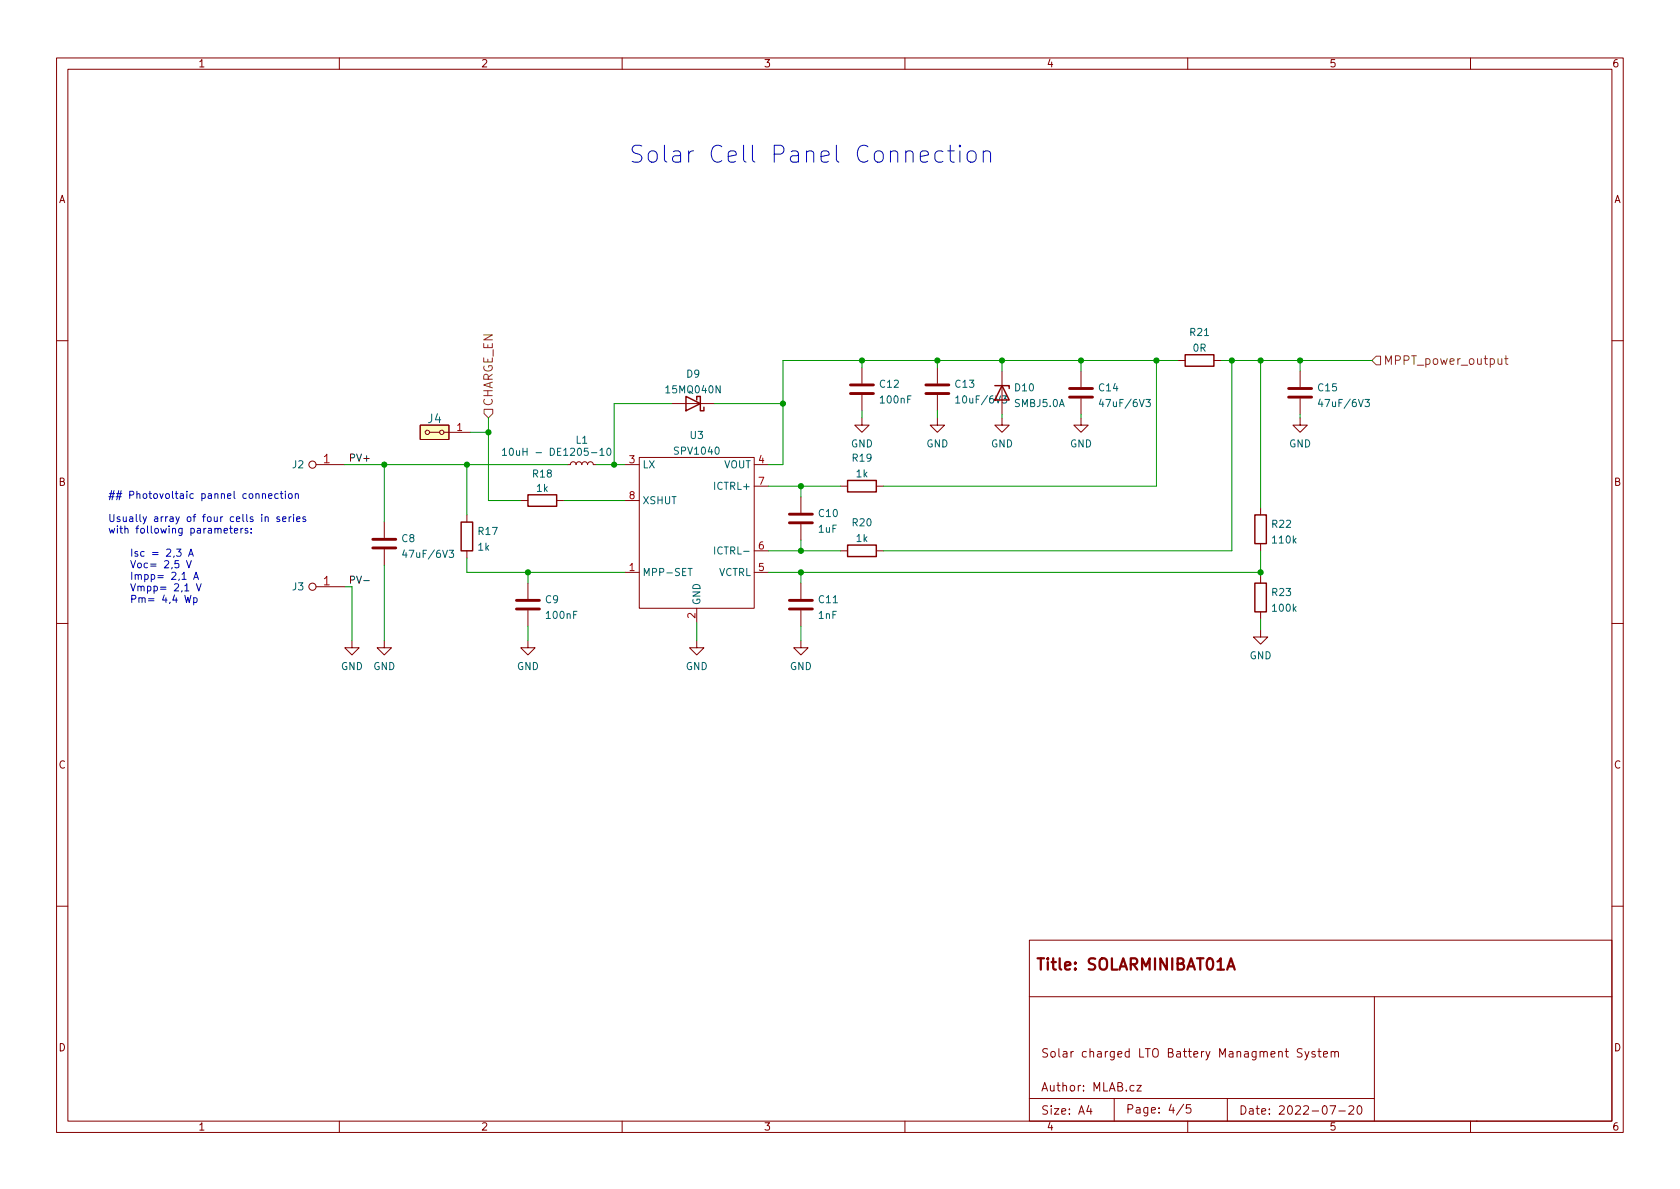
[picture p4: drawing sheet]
<svg xmlns="http://www.w3.org/2000/svg" width="297mm" height="210mm" viewBox="0 0 297 210" stroke-linecap="round" stroke-linejoin="round" font-family="sans-serif">
<g fill="none" stroke="#840000" stroke-width=".18">
<path d="M10 10.2h277v190.1h-277zM12 12.2h273v186.1h-273zM60 10.2v2M110 10.2v2M160 10.2v2M210 10.2v2M260 10.2v2M10 60.2h2M74.3 75.2h5.1v2.5h-5.1zM75.9 76.4h1.8M78.5 76.4h4.7M118.7 71.4h7.7"/>
<path d="M152.4 73.9v1.3h1.3l-1.3 1.2-1.3-1.2h1.3M152.4 65v2.8M152.4 69.8v2.8M165.7 73.9v1.3h1.3l-1.3 1.2-1.2-1.2h1.2M165.7 65v2.8M165.7 69.8v2.8M177.2 73.9v1.3h1.2l-1.2 1.2-1.3-1.2h1.3M177.2 65.7v7.6M191.1 73.9v1.3h1.3l-1.3 1.2-1.2-1.2h1.2M191.1 65.7v2.7M191.1 70.5v2.8M208.3 63.7h1.2"/>
<path d="M214.6 63.7h1.3M229.9 73.9v1.3h1.2l-1.2 1.2-1.3-1.2h1.3M229.9 65.7v2.7M229.9 70.5v2.8M285 60.2h2M55.9 82.2h5.1M67.9 92.3v2.8M67.9 97.1v2.8M82.5 91.1v1.2M82.5 97.4v1.3M92.1 88.5h1.2M98.4 88.5h1.3"/>
<path d="M100.3 82.2h.5l.2-.4 .3-.1 .4 .1 .2 .4 .1-.4 .3-.1 .4 .1 .2 .4 .2-.5h.4l.3 .1 .1 .4 .1-.4 .4-.1 .4 .1 .1 .4h.5M110.5 82.2h2.5M110.5 88.5h2.5M113 80.9h20.3v26.7h-20.3zM133.3 82.2h2.6M133.3 86h2.6M133.3 97.4h2.6M141.6 87.9v2.8M141.6 92.7v2.8M148.6 86h1.3M148.6 97.4h1.3M154.9 86h1.3"/>
<path d="M154.9 97.4h1.3M222.9 89.8v1.3M222.9 96.1v1.3M10 110.2h2M55.9 103.8h5.1M62.2 113.3v1.2h1.3l-1.3 1.3-1.2-1.3h1.2M67.9 113.3v1.2h1.3l-1.3 1.3-1.2-1.3h1.2M93.3 113.3v1.2h1.3l-1.3 1.3-1.2-1.3h1.2M93.3 103.1v2.8M93.3 107.9v2.8M110.5 101.2h2.5M123.2 113.3v1.2h1.3l-1.3 1.3-1.3-1.3h1.3"/>
<path d="M123.2 107.6v2.5M133.3 101.2h2.6M141.6 113.3v1.2h1.3l-1.3 1.3-1.3-1.3h1.3M141.6 103.1v2.8M141.6 107.9v2.8M222.9 111.4v1.2h1.3l-1.3 1.3-1.3-1.3h1.3M222.9 101.8v1.3M222.9 108.2v1.3M285 110.2h2M10 160.2h2M182 166.3h103v32h-103zM182 176.3h103"/>
<path d="M243 176.3v22M285 160.2h2M60 198.3v2M110 198.3v2M160 198.3v2M182 194.3h61M192.5 195.5l-.4 1h1M192.9 196v1M197 194.3v4M200.5 192l-.4-.1-.3 .3v.4l.1 .3h.6M201 191.9h.8l-.8 1h.8M209.3 195.3l-1.3 1.9"/>
<path d="M210 198.3v2M210.5 195.3h-.7l-.1 .7 .2-.1 .5 .1 .2 .2-.1 .5-.2 .1-.6-.1M217 194.3v4M230.2 185.5l-.6-.1-.2 .3 .1 .4 .6 .3v.4l-.2 .1h-.5M230.7 185.9l.4 1M231.4 185.9l-.5 1.4-.2 .1M232.5 186l-.4-.1-.2 .2 .1 .3 .5 .1v.4h-.6M233 185.9h.6M233.2 185.4v1.3l.4 .2M234 186.4l.7-.1-.1-.3-.4-.1-.2 .2 .1 .8h.5M235.1 195.5h1l-.6 1.5M235.4 186.1l.2-.2 .3 .1 .1 .9"/>
<path d="M235.4 185.9v1M236 186.1l.2-.2 .4 .1v.9M236.7 196.5h1.2M238.5 195.7l.6-.2 .2 .2 .1 .3-1 1h1M240.1 195.6l.2-.1a.81 .81 0 0 1 .6 .7 .81 .81 0 0 1-.3 .8h-.2a.81 .81 0 0 1-.5-.6 .81 .81 0 0 1 .2-.8zM260 198.3v2M261 198.3h.1"/>
<circle cx="75.6" cy="76.4" r=".38"/>
<circle cx="78.1" cy="76.4" r=".38"/>
<circle cx="55.2" cy="82.2" r=".63"/>
<circle cx="55.2" cy="103.8" r=".63"/>
</g>
<path d="M217 171.5l.6-2 .7 2M217.2 170.9h.9" fill="none" stroke="#840000" stroke-width=".4"/>
<g fill="none" stroke="#006464" stroke-width=".18">
<path d="M88.8 79.6l.4-.3v1.2M90.2 79.4l.2-.1a.68 .68 0 0 1 .4 .6 .68 .68 0 0 1-.4 .6l-.2-.1-.2-.4zM106.1 79.6l.3-.3v1.2M107.4 79.4l.2-.1a.68 .68 0 0 1 .4 .6 .68 .68 0 0 1-.4 .6l-.2-.1-.1-.4zM169 70.4l.3-.4v1.3M169 71.3h.7M177.2 70h.8l-.4 .5 .3 .1v.5l-.2 .2-.5-.2M194.7 70.6l-.3 .9h.8M202.6 70.6h.8l-.4 .5 .3 .1v.6l-.2 .1-.5-.1M233.4 70.6l-.3 .9h.8M241.3 70.6h.8l-.4 .5 .4 .1v.6l-.2 .1-.6-.1M71.5 97.2l-.3 1h.8"/>
<path d="M79.4 97.3h.8l-.4 .5 .3 .1v.6l-.1 .1-.6-.1M88.8 80.5h.8M106.1 80.5h.7M126.4 96.7v1.3M121.7 100.5h.7M122 100.5v1.3"/>
</g>
<g fill="none" stroke="#840000" stroke-width=".51">
<path d="M150.4 69.6h4M150.4 68.1h4M163.7 69.6h4.1M163.7 68.1h4.1M189.1 70.2h4.1M189.1 68.7h4.1M227.8 70.2h4.1M227.8 68.7h4.1M65.9 96.9h4.1M65.9 95.4h4.1M139.6 92.5h4M139.6 90.9h4"/>
<path d="M91.3 107.7h4.1M91.3 106.2h4.1M139.6 107.7h4M139.6 106.2h4"/>
</g>
<path d="M121.3 70.1l2.5 1.3-2.5 1.2zM123.2 70.7v-.6h.6v2.5h.7v-.6M175.9 68.2h2.5v.5M177.2 68.2l1.2 2.5h-2.5zM209.5 62.7h5.1v2.1h-5.1zM81.5 92.3h2.1v5.1h-2.1zM93.3 87.5h5.1v2h-5.1zM149.9 85h5v2h-5zM149.9 96.4h5v2h-5zM221.9 91.1h2v5h-2zM221.9 103.1h2v5.1h-2z" fill="none" stroke="#840000" stroke-width=".25"/>
<path d="M74.3 75.2h5.1v2.5h-5.1z" fill="#ffffc2" stroke="#ffffc2" stroke-width=".18"/>
<path d="M85.6 72.4h1.5v.7l-.7 .8-.8-.8zM243.3 63h.8v1.5h-.8l-.7-.8zM264.9 63.4v1h.4l.2-.1M265.5 63.4v1M266 63.4h.6M266.3 62.9v1.3l.3 .2" fill="none" stroke="#725600" stroke-width=".18"/>
<path d="M64.3 102.7h1" fill="none" stroke="#0f0f0f" stroke-width=".18"/>
<g fill="none" stroke="#0000c2" stroke-width=".18">
<path d="M166.7 26.8l-.3-.1h-.5l-.3 .1-.3 .4v.9l.3 .4 .3 .2h.5l.3-.2M167.6 26.7h1.1M168 25.7v2.5l.1 .3 .6 .2M169.7 25.7l-.1 .1 .1 .2 .2-.2-.2-.1v.3M169.7 26.7v2M171.1 27a.81 .81 0 0 1 .8-.3 .81 .81 0 0 1 .7 .5v.9a.81 .81 0 0 1-.8 .6 .81 .81 0 0 1-.8-.6v-.9zM173.9 27a.74 .74 0 0 1 1.2 .1v1.6M173.9 26.7v2M29.5 97.2l.5-.1 .2 .4-.8 .9h.8M30.8 98.3l-.1 .2M31.2 97.1h.8l-.4 .5 .3 .1v.5l-.1 .2-.6-.2M31.6 99.1h-.6l-.1 .6 .2-.1 .4 .1 .1 .2v.4l-.2 .1-.5-.1"/>
<path d="M33 99.1l.4 1.3 .4-1.3M33.3 98.4l.5-1.3 .4 1.3M33.5 98h.6M39.6 93.9l.6-.2v-.2l-.4-.1-.2 .2 .1 .6h.5M40.6 93.4h.5M40.8 93v1.1l.3 .2M41.4 93.9l.6-.2v-.2l-.4-.1-.2 .2 .1 .6h.5M42.6 93.4v.9M43 93.4l-.4 .3M43.8 93.5l-.3-.1-.2 .2 .1 .2 .4 .1v.3h-.5M44.4 94.2v.1M44.4 93.5v.1"/>
<path d="M46.4 87.4l.2-.1 .3 .1v.7M46.9 91.5l.2-.1h.3v.8M46.9 91.4v.8M47.5 87.7l.6-.1-.1-.2-.3-.1-.2 .2 .1 .6h.4M49.2 87.4l-.4-.1-.2 .2 .1 .6h.5M49.4 91.4h-.3l-.2 .2 .1 .1 .4 .2v.3h-.5M49.5 87.3h.5M49.7 86.9v1.1l.3 .1M50 91.8l.6-.1-.1-.3h-.3l-.2 .2v.6h.5M50.5 86.9v.1M50.5 87.3v.8M51.1 87.4l.3-.1 .3 .2v.4l-.3 .2h-.3l-.1-.2z"/>
<path d="M51.1 91.4v.8M51.5 91.4l-.4 .2M51.9 91v.1M51.9 91.4v.8M52.2 87.4l.2-.1 .3 .1 .1 .7M52.2 87.3v.8M52.4 91.8l.7-.1-.1-.3h-.4l-.2 .2 .1 .6h.5M54 91.4h-.3l-.2 .2 .1 .1 .4 .2v.3h-.5M30.4 100.3l-.1 .3M31.7 102.4l-.1 .2M32.2 101.5l.4-.3v1.3M32.2 104.4l-.1 .3"/>
<path d="M32.2 102.5h.7M32.7 103.6l.3-.4v1.3M32.7 105.3l.3 1.2 .2-.9 .3 .9 .3-1.2M32.7 104.5h.7M34.2 102.5l.5-1.3 .4 1.3M34.2 105.8l.4-.1 .3 .2-.2 .6h-.5M34.2 105.7v1.3M34.4 102.1h.6M34.7 103.2l.5 1.3 .4-1.3"/>
</g>
<g fill="none" stroke="#009600" stroke-width=".18">
<path d="M83.2 76.4h3.2M86.4 73.9v14.6h5.7M118.7 71.4h-10.1v10.8M126.4 71.4h12M152.4 63.7v1.3M152.4 72.6v1.3M165.7 63.7v1.3M165.7 72.6v1.3M177.2 63.7v2M177.2 73.3v.6M191.1 63.7v2M191.1 73.3v.6"/>
<path d="M204.5 63.7v22.3h-48.3M208.3 63.7h-69.9v18.5h-2.5M215.9 63.7h26.7M217.8 63.7v33.7h-61.6M222.9 63.7v26.1M229.9 63.7v2M229.9 73.3v.6M61 82.2h39.3M67.9 82.2v10.1M67.9 99.9v13.4M82.5 98.7v2.5h28M82.5 82.2v8.9"/>
<path d="M99.7 88.5h10.8M105.4 82.2h5.1M135.9 86h12.7M135.9 97.4h12.7M141.6 86v1.9M141.6 95.5v1.9M222.9 97.4v4.4M61 103.8h1.2v9.5M93.3 101.2v1.9M93.3 110.7v2.6M123.2 110.1v3.2M135.9 101.2h87"/>
<path d="M141.6 101.2v1.9M141.6 110.7v2.6M222.9 109.5v1.9"/>
</g>
<g fill="#009600" stroke="#009600" stroke-width=".18">
<circle cx="152.4" cy="63.7" r=".46"/>
<circle cx="191.1" cy="63.7" r=".46"/>
<circle cx="204.5" cy="63.7" r=".46"/>
<circle cx="217.8" cy="63.7" r=".46"/>
<circle cx="222.9" cy="63.7" r=".46"/>
<circle cx="222.9" cy="101.2" r=".46"/>
<circle cx="177.2" cy="63.7" r=".46"/>
<circle cx="229.9" cy="63.7" r=".46"/>
<circle cx="165.7" cy="63.7" r=".46"/>
<circle cx="86.4" cy="76.4" r=".46"/>
<circle cx="67.9" cy="82.2" r=".46"/>
<circle cx="93.3" cy="101.2" r=".46"/>
<circle cx="82.5" cy="82.2" r=".46"/>
<circle cx="108.6" cy="82.2" r=".46"/>
<circle cx="141.6" cy="101.2" r=".46"/>
<circle cx="141.6" cy="97.4" r=".46"/>
<circle cx="138.4" cy="71.4" r=".46"/>
<circle cx="141.6" cy="86" r=".46"/>
</g>
<text font-size="4.2" fill="#0000c2" x="111.1" y="28.8">Solar Cell Panel Connection</text>
<text font-size="2.8" fill="#840000" x="183" y="171.6">Title: SOLARMINIBAT01A</text>
<g font-size="2.1" fill="#725600">
<text x="244.6" y="64.5">MPPT_power_output</text>
<text x="87.1" y="71.9" transform="rotate(-90 87.1 71.9)">CHARGE_EN</text>
</g>
<text font-size="2.1" fill="#006464" x="75.7" y="74.8">J4</text>
<g font-size="2.1" fill="#a90000">
<text x="57.2" y="81.9">1</text>
<text x="57.2" y="103.5">1</text>
</g>
<g font-size="2.1" fill="#840000">
<text x="184" y="187">Solar charged LTO Battery Managment System</text>
<text x="184" y="193">Author: MLAB.cz</text>
<text x="184" y="197.1">Size: A4</text>
<text x="199" y="196.9">Page: 4/5</text>
<text x="219" y="197.1">Date: 2022-07-20</text>
</g>
<g font-size="1.8" fill="#840000">
<text x="35" y="11.9">1</text>
<text x="85" y="11.9">2</text>
<text x="135" y="11.9">3</text>
<text x="185" y="11.9">4</text>
<text x="235" y="11.9">5</text>
<text x="285" y="11.9">6</text>
<text x="10.3" y="35.9">A</text>
<text x="285.3" y="35.9">A</text>
<text x="10.3" y="85.9">B</text>
<text x="285.3" y="85.9">B</text>
<text x="10.3" y="135.9">C</text>
<text x="285.3" y="135.9">C</text>
<text x="10.3" y="185.9">D</text>
<text x="285.3" y="185.9">D</text>
<text x="35" y="199.9">1</text>
<text x="85" y="199.9">2</text>
<text x="135" y="199.9">3</text>
<text x="185" y="199.9">4</text>
<text x="235" y="199.9">5</text>
<text x="285" y="199.9">6</text>
</g>
<g font-size="1.8" fill="#006464">
<text x="210.5" y="59.4">R21</text>
<text x="211" y="62.2">0R</text>
<text x="118" y="69.5">15MQ040N</text>
<text x="121.4" y="66.8">D9</text>
<text x="155.6" y="68.6">C12</text>
<text x="155.8" y="71.3">100nF</text>
<text x="169" y="68.6">C13</text>
<text x="169.6" y="71.3">10uF/6V3</text>
<text x="179.5" y="72">SMBJ5.0A</text>
<text x="179.5" y="69.2">D10</text>
<text x="194.4" y="69.2">C14</text>
<text x="195" y="72">47uF/6V3</text>
<text x="233.1" y="69.2">C15</text>
<text x="233.7" y="72">47uF/6V3</text>
<text x="122.1" y="77.6">U3</text>
<text x="51.7" y="82.8">J2</text>
<text x="91" y="80.6">10uH - DE1205-10</text>
<text x="101.8" y="78.5">L1</text>
<text x="113.5" y="82.8">LX</text>
<text x="119.5" y="80.4">SPV1040</text>
<text x="127.9" y="82.8">VOUT</text>
<text x="150.4" y="79.1">GND</text>
<text x="150.8" y="81.6">R19</text>
<text x="163.8" y="79.1">GND</text>
<text x="175.2" y="79.1">GND</text>
<text x="189.2" y="79.1">GND</text>
<text x="227.9" y="79.1">GND</text>
<text x="94.3" y="84.4">R18</text>
<text x="94.9" y="87">1k</text>
<text x="113.5" y="89.1">XSHUT</text>
<text x="126.6" y="86.6">ICTRL+</text>
<text x="151.4" y="84.4">1k</text>
<text x="71.1" y="95.9">C8</text>
<text x="84.6" y="94.6">R17</text>
<text x="144.8" y="94.2">1uF</text>
<text x="144.8" y="91.4">C10</text>
<text x="150.8" y="93.1">R20</text>
<text x="151.4" y="95.8">1k</text>
<text x="225" y="93.3">R22</text>
<text x="71.8" y="98.6">47uF/6V3</text>
<text x="84.5" y="97.4">1k</text>
<text x="113.5" y="101.8">MPP-SET</text>
<text x="126.9" y="101.8">VCTRL</text>
<text x="127" y="98">ICTRL-</text>
<text x="225.1" y="96.1">110k</text>
<text x="51.7" y="104.4">J3</text>
<text x="96.5" y="106.7">C9</text>
<text x="123.8" y="107.1" transform="rotate(-90 123.8 107.1)">GND</text>
<text x="144.8" y="106.7">C11</text>
<text x="225" y="105.4">R23</text>
<text x="96.7" y="109.4">100nF</text>
<text x="144.8" y="109.4">1nF</text>
<text x="225.1" y="108.2">100k</text>
<text x="60.3" y="118.5">GND</text>
<text x="66" y="118.5">GND</text>
<text x="91.4" y="118.5">GND</text>
<text x="121.2" y="118.5">GND</text>
<text x="139.6" y="118.5">GND</text>
<text x="220.9" y="116.6">GND</text>
</g>
<g font-size="1.8" fill="#a90000">
<text x="80.8" y="76.2">1</text>
<text x="111.3" y="81.9">3</text>
<text x="134.1" y="81.9">4</text>
<text x="111.3" y="88.3">8</text>
<text x="134.1" y="85.7">7</text>
<text x="111.3" y="101">1</text>
<text x="134.1" y="101">5</text>
<text x="134.1" y="97.1">6</text>
<text x="122.9" y="109.3" transform="rotate(-90 122.9 109.3)">2</text>
</g>
<g font-size="1.8" fill="#0f0f0f">
<text x="61.6" y="81.6">PV+</text>
<text x="61.6" y="103.2">PV-</text>
</g>
<g font-size="1.8" fill="#0000c2">
<text x="19" y="88.2">## Photovoltaic pannel connection</text>
<text x="19" y="92.3">Usually array of four cells in series</text>
<text x="19" y="94.3">with following parameters:</text>
<text x="21" y="98.4">Isc = 2,3 A</text>
<text x="21" y="100.5">Voc= 2,5 V</text>
<text x="21" y="102.5">Impp= 2,1 A</text>
<text x="21" y="104.6">Vmpp= 2,1 V</text>
<text x="21" y="106.6">Pm= 4,4 Wp</text>
</g>
</svg>
